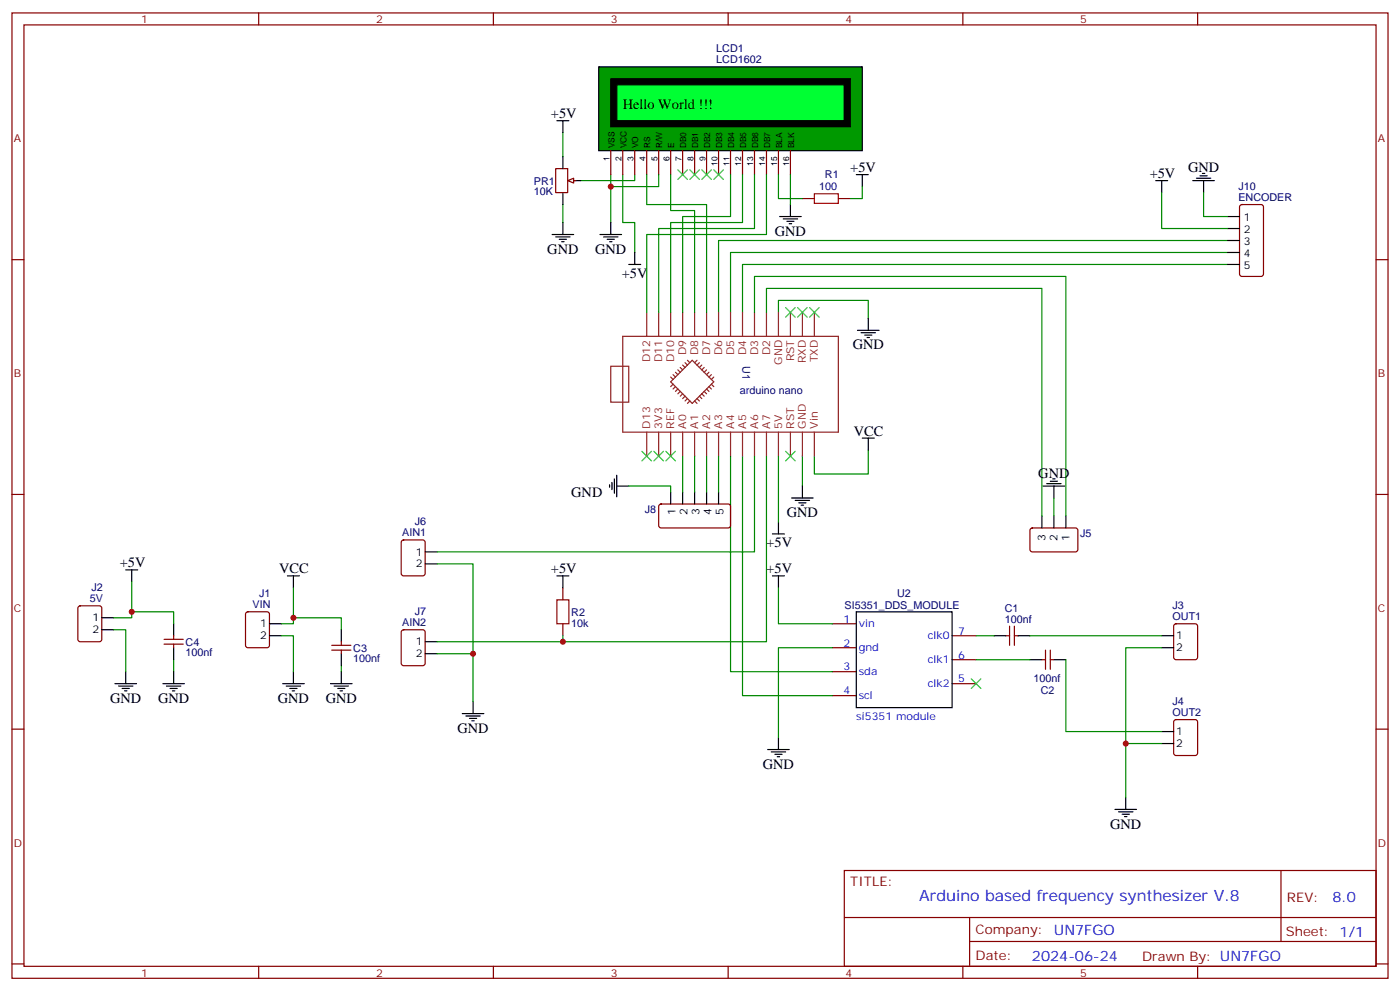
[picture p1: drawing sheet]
<svg xmlns="http://www.w3.org/2000/svg" width="412mm" height="292mm" viewBox="0 0 412 292" stroke-linecap="round" stroke-linejoin="round" font-family="sans-serif">
<g fill="none" stroke="#870000" stroke-width=".35">
<path d="M163.7 49.7h3.5v7h-3.5zM167.9 53.2h1.8M23.2 178.6l.4-.2h5.7l.6 .5 .1 9.4-.5 .7h-5.9l-.6-.4-.1-9.5zM72.6 180.4l.4-.2h5.7l.6 .4 .1 9.5-.5 .6-5.9 .1-.6-.5-.1-9.4zM245.2 183.7h7M245.2 190.8h7M245.2 197.8h7M280.5 194.3h7M280.5 187.3h7M346 183.9l.4-.2h5.7l.6 .5 .1 9.4-.5 .7h-5.9l-.6-.5-.1-9.4zM245.2 204.9h7M280.5 201.4h7"/>
<path d="M346 212.2l.4-.3h5.7l.6 .5 .1 9.4-.5 .7h-5.9l-.6-.4-.1-9.4z"/>
</g>
<g fill="none" stroke="#000" stroke-width=".35">
<path d="M164 35.6h3.6M165.8 35.6v3.5M165.8 46.1v3.6M165.8 56.7v3.6M167.6 53.2h3.5M162.6 69.1h6.4M163.7 69.8h4.2M164.7 70.5h2.2M165.5 71.2h.7M165.8 65.5v3.6M176.7 69.1h6.4M177.8 69.8h4.2"/>
<path d="M178.9 70.5h2.1M179.6 71.2h.7M179.9 65.5v3.6M185.2 77.9h3.5M187 74.4v3.5M254 129h3.5M255.8 129v3.6M30 182h3.5M30 185.5h3.5M37 197.8v3.6M79.4 183.7h3.5M79.4 187.3h3.5"/>
<path d="M86.4 197.8v3.6M252.2 180.2h28.3v28.2h-28.3zM342.2 187.3h3.5M342.2 190.8h3.5M33.9 201.4h6.3M34.9 202.1h4.3M36 202.8h2.1M36.7 203.5h.7M83.3 201.4h6.3M84.3 202.1h4.2M85.4 202.8h2.1M86.1 203.5h.7"/>
<path d="M229.3 217.2v3.6M342.2 215.5h3.5M342.2 219h3.5M226.1 220.8h6.4M227.2 221.5h4.2M228.2 222.2h2.2M229 222.9h.7M328.4 238.4h6.4M329.5 239.1h4.2M330.6 239.8h2.1M331.6 234.9v3.5M331.3 240.5h.7"/>
</g>
<g fill="none" stroke="#008700" stroke-width=".35">
<path d="M165.8 39.1v7M179.9 51.4v14.1M183.4 51.4v14.1h3.6v8.9M187 51.4v1.8h-15.9M165.8 60.3v5.2M361.6 74.4h-146.4v17.6M361.6 77.9h-142.9v14.1M361.6 70.8h-149.9v21.2M215.2 134.3v63.5h30M218.7 134.3v70.6h26.5M255.8 132.6v7h-15.9v-5.3M33.5 185.5h3.5v12.3"/>
<path d="M82.9 187.3h3.5v10.5M245.2 190.8h-15.9v26.4M342.2 190.8h-10.6v44.1M331.6 219h10.6"/>
</g>
<path d="M167.2 53.2l1.8-.7v1.4z" fill="#f0f0f0" stroke="#870000" stroke-width=".35"/>
<path d="M229.3 92v-3.5h26.5v5.3M236.4 134.3v8.9" fill="none" stroke="#008700" stroke-width=".35"/>
<path d="M252.6 97.3h6.3M253.6 98h4.3M254.7 98.7h2.1M255.4 99.4h.7M255.8 93.8v3.5M233.2 146.7h6.3M234.2 147.4h4.3M235.3 148.1h2.1M236 148.8h.7M236.4 143.2v3.5" fill="none" stroke="#000" stroke-width=".35"/>
<g fill="none" stroke="#8c2424" stroke-width=".35">
<path d="M183.4 99.1h63.5v28.2h-63.5zM190.5 92v7.1M194 92v7.1M197.6 92v7.1M201.1 92v7.1M204.6 92v7.1M208.1 92v7.1M211.7 92v7.1M215.2 92v7.1M218.7 92v7.1M222.2 92v7.1M225.8 92v7.1"/>
<path d="M229.3 92v7.1M232.8 92v7.1M236.4 92v7.1M239.9 92v7.1M179.9 107.9h5.3v10.6h-5.3zM197.6 112.5l6.3-6.4 6.4 6.4-6.4 6.3zM197.6 111.1l.7 .7M198.3 113.2l-.7 .7M198.3 110.3l.7 .8M199 113.9l-.7 .7M199 109.6l.7 .7M199.7 114.6l-.7 .7"/>
<path d="M199.7 108.9l.7 .7M200.4 115.3l-.7 .7M200.4 108.2l.7 .7M201.1 116l-.7 .7M201.1 107.5l.7 .7M201.8 116.7l-.7 .7M201.8 106.8l.7 .7M202.5 117.4l-.7 .7M202.5 106.1l.7 .7M203.2 118.1l-.7 .7M204.6 118.1l.7 .7M205.3 117.4l.7 .7"/>
<path d="M205.3 106.1l-.7 .7M206 106.8l-.7 .7M206 116.7l.7 .7M206.7 107.5l-.7 .7M206.7 116l.7 .7M207.4 108.2l-.7 .7M207.4 115.3l.7 .7M208.1 108.9l-.7 .7M208.1 114.6l.7 .7M208.8 109.6l-.7 .7M208.8 113.9l.7 .7M209.5 110.3l-.7 .8"/>
<path d="M209.5 113.2l.8 .7M210.3 111.1l-.8 .7M190.5 127.3v7M194 127.3v7M197.6 127.3v7M201.1 127.3v7M204.6 127.3v7M208.1 127.3v7M211.7 127.3v7M215.2 127.3v7M218.7 127.3v7M222.2 127.3v7"/>
<path d="M225.8 127.3v7M229.3 127.3v7M232.8 127.3v7M236.4 127.3v7M239.9 127.3v7"/>
</g>
<path d="M176.4 19.7h77.6v24.7h-77.6z" fill="#090" stroke="#000" stroke-width=".35"/>
<g fill="none" stroke="#870000" stroke-width=".35">
<path d="M179.9 44.4v7M183.4 44.4v7M187 44.4v7M190.5 44.4v7M194 44.4v7M197.6 44.4v7M201.1 44.4v7M204.6 44.4v7M208.1 44.4v7M211.7 44.4v7M215.2 44.4v7M218.7 44.4v7"/>
<path d="M222.2 44.4v7M225.8 44.4v7M229.3 44.4v7M232.8 44.4v7"/>
</g>
<path d="M179.9 23.2h70.6v14.1h-70.6z" fill="#000" stroke="#000" stroke-width=".35"/>
<path d="M181.7 25h67v10.6h-67z" fill="none" stroke="#000" stroke-width=".35"/>
<path d="M181.7 25h67v10.6h-67z" fill="#0f3" stroke="#000" stroke-width=".35"/>
<g fill="none" stroke="#000" stroke-width=".35">
<path d="M252.2 51.4h3.6M254 51.4v3.6M340.4 53.2h3.6M342.2 53.2v3.5M351.4 53.2h6.3M352.4 52.5h4.3M353.5 51.8h2.1M354.2 51.1h.7M354.5 53.2v3.5M229.7 63.8h6.3M230.7 64.5h4.2M231.8 65.2h2.1"/>
<path d="M232.5 65.9h.7M232.8 60.3v3.5M361.6 63.8h3.5M361.6 67.3h3.5M361.6 70.8h3.5M361.6 74.4h3.5M361.6 77.9h3.5M181.7 140v6.3M179.6 142.8v.7M180.3 142.1v2.1M181 141v4.3M181.7 143.2h3.5"/>
<path d="M197.6 144.9v3.5M201.1 144.9v3.5M204.6 144.9v3.5M208.1 144.9v3.5M211.7 144.9v3.5M227.5 157.3h3.6M229.3 153.7v3.6M306.9 152v3.5M307.3 143.2h6.3M308.3 142.5h4.3M309.4 141.7h2.1M310.1 141h.7"/>
<path d="M310.4 143.2v3.5M310.4 152v3.5M314 152v3.5M37 167.9h3.6M38.8 167.9v3.5M84.7 169.6h3.5M86.4 169.6v3.5M125.2 162.6h3.6M125.2 166.1h3.6M164 169.6h3.6M165.8 169.6v3.5M227.5 169.6h3.6"/>
<path d="M229.3 169.6v3.5M51.2 183.7v3.6M51.2 190.8v3.5M51.2 197.8v3.6M100.5 185.5v3.5M100.5 192.5v3.6M100.5 197.8v3.6M125.2 189h3.6M125.2 192.5h3.6M292.8 187.3h3.5M299.9 187.3h3.5M303.4 194.3h3.5"/>
<path d="M310.4 194.3h3.6M48 201.4h6.3M49 202.1h4.3M50.1 202.8h2.1M50.8 203.5h.7M97.4 201.4h6.3M98.4 202.1h4.3M99.5 202.8h2.1M100.2 203.5h.7M136.2 210.2h6.3M137.2 210.9h4.3M138.3 211.6h2.1"/>
<path d="M139 212.3h.7M139.3 206.7v3.5"/>
</g>
<g fill="none" stroke="#008700" stroke-width=".35">
<path d="M190.5 51.4v8.9h17.6v31.7M194 51.4v3.6h-14.1M197.6 51.4v10.6h7v30M215.2 51.4v12.4h-14.1v28.2M218.7 51.4v14.1h-21.1v26.5M222.2 51.4v15.9h-28.2v24.7M225.8 51.4v17.7h-35.3v22.9M229.3 51.4v7.1h7.1M232.8 51.4v8.9M254 55v3.5h-3.5M342.2 56.7v10.6h19.4M354.5 56.7v7.1h7.1"/>
<path d="M222.2 92v-10.6h91.8v70.6M225.8 92v-7.1h81.1v67.1M201.1 134.3v10.6M204.6 134.3v10.6M208.1 134.3v10.6M211.7 134.3v10.6M222.2 134.3v28.3h-93.4M225.8 134.3v54.7h-97M229.3 134.3v19.4M185.2 143.2h12.4v1.7M310.4 146.7v5.3M38.8 171.4v10.6h-5.3"/>
<path d="M86.4 173.1v10.6h-3.5M128.8 166.1h10.5v40.6M229.3 173.1v10.6h15.9M38.8 180.2h12.4v3.5M51.2 194.3v3.5M86.4 182h14.1v3.5M100.5 196.1v1.7M128.8 192.5h10.5M165.8 187.3v1.7M287.5 187.3h5.3M287.5 194.3h15.9M303.4 187.3h38.8"/>
<path d="M314 194.3v21.2h28.2"/>
</g>
<g fill="none" stroke="#870000" stroke-width=".35">
<path d="M3.5 3.8h405.4v284.3h-405.4zM7.1 7.3h398.2v277.3h-398.2zM76.2 3.8v3.5M145.3 3.8v3.5M214.5 3.8v3.5M283.6 3.8v3.5M352.8 3.8v3.5M236.4 58.5h3.5M246.9 58.5h3.6M3.5 76.5h3.6M365.4 60.5l.4-.2h5.7l.6 .4 .1 20-.5 .7h-5.9l-.6-.4-.1-20zM405.3 76.5h3.6"/>
<path d="M3.5 145.6h3.6M118.4 159.2l.5-.2h5.6l.7 .5v9.4l-.4 .7h-5.9l-.7-.4v-9.5zM194.3 148.7l.4-.3 20.1 .1 .4 .7-.1 5.9-.6 .4-20-.1-.5-.6v-5.6zM303.6 155.7l.5-.2 13 .1 .4 .6-.1 5.9-.6 .5-13-.1-.4-.6v-5.7zM405.3 145.6h3.6M165.8 173.1v3.6M48.3 188.3h5.7M48.3 189.7h5.7M51.2 187.3v1M51.2 189.7v1.1M97.7 190.1h5.7M97.7 191.5h5.7"/>
<path d="M100.5 189v1.1M100.5 191.5v1M118.4 185.7l.5-.2h5.6l.7 .4v9.5l-.4 .6-5.9 .1-.7-.5v-9.4zM165.8 183.7v3.6M296.3 187.3h1.1M297.4 184.4v5.7M298.8 184.4v5.7M298.8 187.3h1.1M306.9 194.3h1.1M308 191.5v5.6M309.4 191.5v5.6M309.4 194.3h1"/>
<path d="M3.5 214.8h3.6M405.3 214.8h3.6M248.7 256.4h156.6v28.2h-156.6zM377.3 256.4v20.9M248.7 270.2h156.5M285.6 277.3h119.6M285.6 270.2v14.2M3.5 283.9h3.6M76.2 284.6v3.5M145.3 284.6v3.5M214.5 284.6v3.5M283.6 284.6v3.5"/>
<path d="M352.8 284.6v3.5M405.3 283.9h3.6"/>
</g>
<g fill="none" stroke="#3c3" stroke-width=".35">
<path d="M199.7 50l2.8 2.8M202.5 50l-2.8 2.8M203.2 50l2.8 2.8M206 50l-2.8 2.8M206.7 50l2.8 2.8M209.5 50l-2.8 2.8M210.3 50l2.8 2.8M213.1 50l-2.8 2.8M231.4 90.6l2.8 2.8M234.2 90.6l-2.8 2.8M234.9 90.6l2.9 2.8M237.8 90.6l-2.9 2.8"/>
<path d="M238.5 90.6l2.8 2.8M241.3 90.6l-2.8 2.8M189.1 132.9l2.8 2.8M191.9 132.9l-2.8 2.8M192.6 132.9l2.8 2.8M195.4 132.9l-2.8 2.8M196.1 132.9l2.9 2.8M199 132.9l-2.9 2.8M231.4 132.9l2.8 2.8M234.2 132.9l-2.8 2.8M286.1 200l2.8 2.8M288.9 200l-2.8 2.8"/>
</g>
<path d="M239.9 57.1h7v2.8h-7zM164 176.7h3.6v7h-3.6z" fill="none" stroke="#a10000" stroke-width=".35"/>
<g fill="#c00">
<circle cx="139.3" cy="192.5" r=".88"/>
<circle cx="331.6" cy="219" r=".88"/>
<circle cx="86.4" cy="182" r=".88"/>
<circle cx="38.8" cy="180.2" r=".88"/>
<circle cx="165.8" cy="189" r=".88"/>
<circle cx="179.9" cy="55" r=".88"/>
</g>
<text font-size="4.6" fill="#00f" x="270.8" y="265.4">Arduino based frequency synthesizer V.8</text>
<g font-size="4.2">
<text x="162.3" y="34.9">+5V</text>
<text x="183.4" y="32">Hello World !!!</text>
<text x="250.5" y="50.7">+5V</text>
<text x="338.7" y="52.5">+5V</text>
<text x="350" y="50.7">GND</text>
<text x="228.2" y="69.4">GND</text>
<text x="161.2" y="74.7">GND</text>
<text x="175.3" y="74.7">GND</text>
<text x="183.2" y="81.9">+5V</text>
<text x="251.2" y="102.9">GND</text>
<text x="251.5" y="128.3">VCC</text>
<text x="305.9" y="140.7">GND</text>
<text x="168.3" y="146.3">GND</text>
<text x="231.8" y="152.3">GND</text>
<text x="225.8" y="161.1">+5V</text>
<text x="35.3" y="167.1">+5V</text>
<text x="82.2" y="168.9">VCC</text>
<text x="162.3" y="168.9">+5V</text>
<text x="225.8" y="168.9">+5V</text>
<text x="32.5" y="207">GND</text>
<text x="46.6" y="207">GND</text>
<text x="81.8" y="207">GND</text>
<text x="96" y="207">GND</text>
<text x="134.8" y="215.8">GND</text>
<text x="224.7" y="226.4">GND</text>
<text x="327" y="244.1">GND</text>
</g>
<g font-size="4.2" fill="#00f">
<text x="392.5" y="265.7">8.0</text>
<text x="310.4" y="275.4">UN7FGO</text>
<text x="304" y="283">2024-06-24</text>
</g>
<g font-size="3.9" fill="#800">
<text x="250.5" y="261">TITLE:</text>
<text x="379.1" y="265.7">REV:</text>
<text x="287.4" y="275.2">Company:</text>
<text x="378.7" y="275.8">Sheet: 1/1</text>
<text x="287.4" y="282.9">Date:</text>
<text x="336.4" y="282.9">Drawn By: UN7FGO</text>
</g>
<g font-size="3.2" fill="#800">
<text x="41.6" y="6.8">1</text>
<text x="110.8" y="6.8">2</text>
<text x="179.9" y="6.8">3</text>
<text x="249.1" y="6.8">4</text>
<text x="318.2" y="6.8">5</text>
<text x="4.1" y="41.9">A</text>
<text x="405.9" y="41.9">A</text>
<text x="4.1" y="111.1">B</text>
<text x="405.9" y="111.1">B</text>
<text x="4.1" y="180.2">C</text>
<text x="405.9" y="180.2">C</text>
<text x="4.1" y="249.3">D</text>
<text x="405.9" y="249.3">D</text>
<text x="41.6" y="287.6">1</text>
<text x="110.8" y="287.6">2</text>
<text x="179.9" y="287.6">3</text>
<text x="249.1" y="287.6">4</text>
<text x="318.2" y="287.6">5</text>
</g>
<g font-size="3.2" fill="#000080">
<text x="211" y="15.4">LCD1</text>
<text x="211" y="18.6">LCD1602</text>
<text x="243" y="52.6">R1</text>
<text x="157.3" y="57.5">10K</text>
<text x="157.3" y="54.4">PR1</text>
<text x="241.3" y="56">100</text>
<text x="364.8" y="59.2">ENCODER</text>
<text x="364.8" y="56.1">J10</text>
<text x="218.7" y="107.9" transform="rotate(90 218.7 107.9)">U1</text>
<text x="217.9" y="116.1">arduino nano</text>
<text x="122.2" y="154.7">J6</text>
<text x="190" y="151">J8</text>
<text x="118.5" y="158">AIN1</text>
<text x="318.2" y="158.1">J5</text>
<text x="26.4" y="177.4">5V</text>
<text x="27" y="174.1">J2</text>
<text x="74.4" y="179.1">VIN</text>
<text x="76.4" y="175.9">J1</text>
<text x="248.8" y="179.5">SI5351_DDS_MODULE</text>
<text x="264.2" y="176">U2</text>
<text x="345.4" y="179.4">J3</text>
<text x="118.5" y="184.4">AIN2</text>
<text x="122.2" y="181.2">J7</text>
<text x="168.3" y="184.6">10k</text>
<text x="168.3" y="181.3">R2</text>
<text x="296" y="183.4">100nf</text>
<text x="296" y="180.3">C1</text>
<text x="345.4" y="182.7">OUT1</text>
<text x="54.7" y="190.2">C4</text>
<text x="104.1" y="191.9">C3</text>
<text x="54.7" y="193.3">100nf</text>
<text x="104.1" y="195.1">100nf</text>
<text x="304.4" y="200.7">100nf</text>
<text x="306.6" y="204.3">C2</text>
<text x="345.4" y="207.7">J4</text>
<text x="345.4" y="210.9">OUT2</text>
</g>
<g font-size="3.2">
<text x="366.4" y="65.2">1</text>
<text x="366.4" y="68.7">2</text>
<text x="366.4" y="72.2">3</text>
<text x="366.4" y="75.8">4</text>
<text x="366.4" y="79.3">5</text>
<text x="199" y="151.8" transform="rotate(-90 199 151.8)">1</text>
<text x="202.5" y="151.8" transform="rotate(-90 202.5 151.8)">2</text>
<text x="206" y="151.8" transform="rotate(-90 206 151.8)">3</text>
<text x="209.5" y="151.8" transform="rotate(-90 209.5 151.8)">4</text>
<text x="213.1" y="151.8" transform="rotate(-90 213.1 151.8)">5</text>
<text x="308" y="159.3" transform="rotate(-90 308 159.3)">3</text>
<text x="311.5" y="159.3" transform="rotate(-90 311.5 159.3)">2</text>
<text x="315" y="159.3" transform="rotate(-90 315 159.3)">1</text>
<text x="122.5" y="163.6">1</text>
<text x="122.5" y="167.1">2</text>
<text x="27.3" y="183">1</text>
<text x="76.7" y="184.8">1</text>
<text x="27.3" y="186.5">2</text>
<text x="76.7" y="188.3">2</text>
<text x="122.5" y="190.1">1</text>
<text x="346.4" y="188.3">1</text>
<text x="346.4" y="191.8">2</text>
<text x="122.5" y="193.6">2</text>
<text x="346.4" y="216.5">1</text>
<text x="346.4" y="220.1">2</text>
</g>
<g font-size="3.2" fill="#8d2323">
<text x="191.6" y="106.6" transform="rotate(-90 191.6 106.6)">D12</text>
<text x="195.1" y="106.6" transform="rotate(-90 195.1 106.6)">D11</text>
<text x="198.6" y="106.6" transform="rotate(-90 198.6 106.6)">D10</text>
<text x="202.1" y="104.6" transform="rotate(-90 202.1 104.6)">D9</text>
<text x="205.7" y="104.6" transform="rotate(-90 205.7 104.6)">D8</text>
<text x="209.2" y="104.6" transform="rotate(-90 209.2 104.6)">D7</text>
<text x="212.7" y="104.6" transform="rotate(-90 212.7 104.6)">D6</text>
<text x="216.3" y="104.6" transform="rotate(-90 216.3 104.6)">D5</text>
<text x="219.8" y="104.6" transform="rotate(-90 219.8 104.6)">D4</text>
<text x="223.3" y="104.6" transform="rotate(-90 223.3 104.6)">D3</text>
<text x="226.8" y="104.6" transform="rotate(-90 226.8 104.6)">D2</text>
<text x="230.4" y="107.4" transform="rotate(-90 230.4 107.4)">GND</text>
<text x="233.9" y="106.5" transform="rotate(-90 233.9 106.5)">RST</text>
<text x="237.4" y="106.9" transform="rotate(-90 237.4 106.9)">RXD</text>
<text x="240.9" y="106.7" transform="rotate(-90 240.9 106.7)">TXD</text>
<text x="191.6" y="126.2" transform="rotate(-90 191.6 126.2)">D13</text>
<text x="195.1" y="126.2" transform="rotate(-90 195.1 126.2)">3V3</text>
<text x="198.6" y="126.2" transform="rotate(-90 198.6 126.2)">REF</text>
<text x="202.1" y="126.2" transform="rotate(-90 202.1 126.2)">A0</text>
<text x="205.7" y="126.2" transform="rotate(-90 205.7 126.2)">A1</text>
<text x="209.2" y="126.2" transform="rotate(-90 209.2 126.2)">A2</text>
<text x="212.7" y="126.2" transform="rotate(-90 212.7 126.2)">A3</text>
<text x="216.3" y="126.2" transform="rotate(-90 216.3 126.2)">A4</text>
<text x="219.8" y="126.2" transform="rotate(-90 219.8 126.2)">A5</text>
<text x="223.3" y="126.2" transform="rotate(-90 223.3 126.2)">A6</text>
<text x="226.8" y="126.2" transform="rotate(-90 226.8 126.2)">A7</text>
<text x="230.4" y="126.2" transform="rotate(-90 230.4 126.2)">5V</text>
<text x="233.9" y="126.2" transform="rotate(-90 233.9 126.2)">RST</text>
<text x="237.4" y="126.2" transform="rotate(-90 237.4 126.2)">GND</text>
<text x="240.9" y="126.2" transform="rotate(-90 240.9 126.2)">Vin</text>
</g>
<g font-size="3.2" fill="#00f">
<text x="248.5" y="183.4">1</text>
<text x="252.9" y="184.8">vin</text>
<text x="248.5" y="190.4">2</text>
<text x="252.9" y="191.8">gnd</text>
<text x="273.3" y="188.3">clk0</text>
<text x="282.2" y="186.9">7</text>
<text x="248.5" y="197.5">3</text>
<text x="273.3" y="195.4">clk1</text>
<text x="282.2" y="194">6</text>
<text x="252.9" y="198.9">sda</text>
<text x="273.3" y="202.4">clk2</text>
<text x="282.2" y="201">5</text>
<text x="248.5" y="204.5">4</text>
<text x="252.9" y="206">scl</text>
<text x="252.2" y="211.9">si5351 module</text>
</g>
<g font-size="2.5">
<text x="179.6" y="47.5" transform="rotate(-90 179.6 47.5)">1</text>
<text x="181" y="43.7" transform="rotate(-90 181 43.7)">VSS</text>
<text x="183.1" y="47.5" transform="rotate(-90 183.1 47.5)">2</text>
<text x="184.5" y="43.7" transform="rotate(-90 184.5 43.7)">VCC</text>
<text x="186.6" y="47.5" transform="rotate(-90 186.6 47.5)">3</text>
<text x="188" y="43.7" transform="rotate(-90 188 43.7)">VO</text>
<text x="190.1" y="47.5" transform="rotate(-90 190.1 47.5)">4</text>
<text x="191.6" y="43.7" transform="rotate(-90 191.6 43.7)">RS</text>
<text x="193.7" y="47.5" transform="rotate(-90 193.7 47.5)">5</text>
<text x="195.1" y="43.7" transform="rotate(-90 195.1 43.7)">R/W</text>
<text x="197.2" y="47.5" transform="rotate(-90 197.2 47.5)">6</text>
<text x="198.6" y="43.7" transform="rotate(-90 198.6 43.7)">E</text>
<text x="200.7" y="47.5" transform="rotate(-90 200.7 47.5)">7</text>
<text x="202.1" y="43.7" transform="rotate(-90 202.1 43.7)">DB0</text>
<text x="204.3" y="47.5" transform="rotate(-90 204.3 47.5)">8</text>
<text x="205.7" y="43.7" transform="rotate(-90 205.7 43.7)">DB1</text>
<text x="207.8" y="47.5" transform="rotate(-90 207.8 47.5)">9</text>
<text x="209.2" y="43.7" transform="rotate(-90 209.2 43.7)">DB2</text>
<text x="212.7" y="43.7" transform="rotate(-90 212.7 43.7)">DB3</text>
<text x="216.3" y="43.7" transform="rotate(-90 216.3 43.7)">DB4</text>
<text x="219.8" y="43.7" transform="rotate(-90 219.8 43.7)">DB5</text>
<text x="223.3" y="43.7" transform="rotate(-90 223.3 43.7)">DB6</text>
<text x="226.8" y="43.7" transform="rotate(-90 226.8 43.7)">DB7</text>
<text x="230.4" y="43.7" transform="rotate(-90 230.4 43.7)">BLA</text>
<text x="233.9" y="43.7" transform="rotate(-90 233.9 43.7)">BLK</text>
<text x="211.3" y="48.9" transform="rotate(-90 211.3 48.9)">10</text>
<text x="214.8" y="48.9" transform="rotate(-90 214.8 48.9)">11</text>
<text x="218.4" y="48.9" transform="rotate(-90 218.4 48.9)">12</text>
<text x="221.9" y="48.9" transform="rotate(-90 221.9 48.9)">13</text>
<text x="225.4" y="48.9" transform="rotate(-90 225.4 48.9)">14</text>
<text x="229" y="48.9" transform="rotate(-90 229 48.9)">15</text>
<text x="232.5" y="48.9" transform="rotate(-90 232.5 48.9)">16</text>
</g>
</svg>
